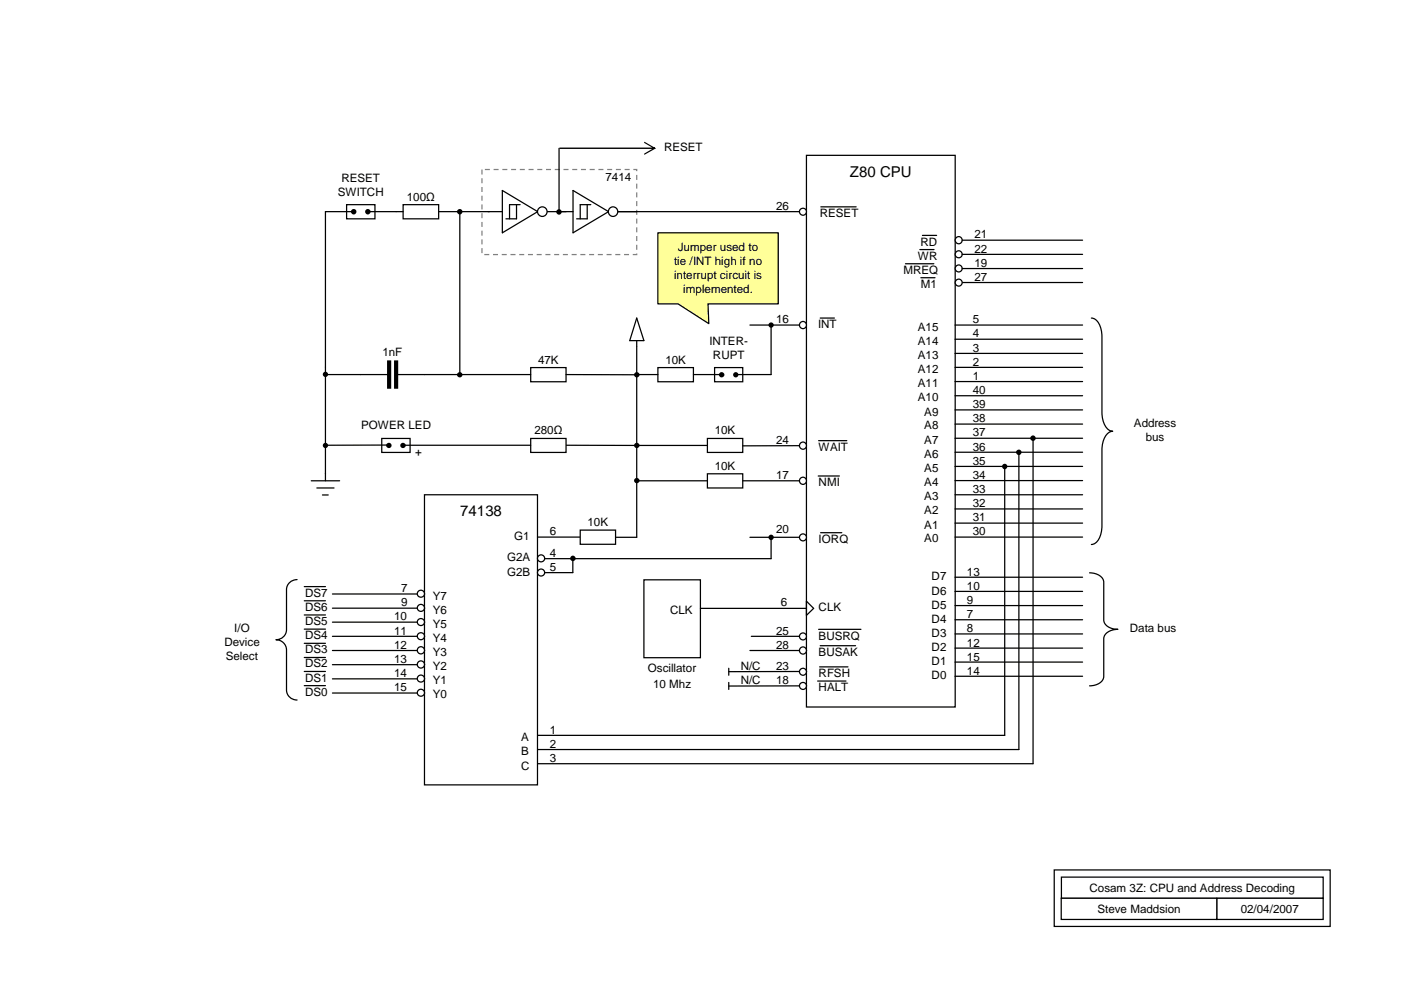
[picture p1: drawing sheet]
<svg xmlns="http://www.w3.org/2000/svg" width="297mm" height="210mm" viewBox="0 0 297 210" stroke-linecap="round" stroke-linejoin="round" font-family="sans-serif">
<path d="M223.5 184.4h58.5v12h-58.5z" fill="none" stroke="#000" stroke-width=".26"/>
<path d="M225 186h55.5v4.5h-55.5z" fill-rule="evenodd" fill="#fff"/>
<path d="M225 186h55.5v4.5h-55.5z" fill="none" stroke="#000" stroke-width=".26"/>
<path d="M258 190.5h22.5v4.4h-22.5z" fill-rule="evenodd" fill="#fff"/>
<path d="M258 190.5h22.5v4.4h-22.5z" fill="none" stroke="#000" stroke-width=".26"/>
<path d="M225 190.5h33v4.4h-33z" fill-rule="evenodd" fill="#fff"/>
<path d="M159 113.9h12M225 190.5h33v4.4h-33z" fill="none" stroke="#000" stroke-width=".26"/>
<path d="M171 32.9h31.5v117h-31.5z" fill-rule="evenodd" fill="#fff"/>
<path d="M171 32.9h31.5v117h-31.5z" fill="none" stroke="#000" stroke-width=".26"/>
<path d="M90 104.9h24v61.5h-24z" fill-rule="evenodd" fill="#fff"/>
<path d="M90 104.9h24v61.5h-24z" fill="none" stroke="#000" stroke-width=".26"/>
<path d="M112.5 78h7.5v2.9h-7.5z" fill-rule="evenodd" fill="#fff"/>
<g fill="none" stroke="#000" stroke-width=".26">
<path d="M76.5 79.4h6M84 79.4h6M112.5 77.9h7.5v3h-7.5zM202.5 77.9h27M202.5 74.9h27M202.5 71.9h27M202.5 68.9h27M202.5 89.9h27M202.5 86.9h27M202.5 83.9h27M202.5 80.9h27M202.5 98.9h27"/>
<path d="M202.5 95.9h27M202.5 92.9h27M202.5 113.9h27M202.5 110.9h27M202.5 107.9h27M202.5 104.9h27M202.5 101.9h27M202.5 137.4h27M202.5 134.4h27M202.5 131.4h27M202.5 128.4h27M202.5 125.4h27"/>
<path d="M202.5 122.4h27M202.5 143.4h27M202.5 140.4h27"/>
</g>
<circle cx="69" cy="79.4" r=".3" fill="#000"/>
<circle cx="69" cy="79.4" r=".3" fill="none" stroke="#000" stroke-width=".53"/>
<path d="M82.5 76.4v6M84 76.4v6" fill="none" stroke="#000" stroke-width=".88" stroke-linecap="butt"/>
<path d="M136.5 122.9h12v16.5h-12z" fill-rule="evenodd" fill="#fff"/>
<path d="M136.5 122.9h12v16.5h-12zM148.5 129h22.5M159 137.9h12M171 127.5l1.5 1.5-1.5 1.5zM173.9 136.9h7.5M154.5 141.7v1.5M154.5 144.7v1.5M171 145.4l-16.5 .1M171 142.4h-16.5M173.4 144.4h6M173.8 141.4h6" fill="none" stroke="#000" stroke-width=".26"/>
<circle cx="170.2" cy="145.4" r=".74" fill="#fff"/>
<circle cx="170.2" cy="145.4" r=".74" fill="none" stroke="#000" stroke-width=".26"/>
<circle cx="170.2" cy="142.4" r=".74" fill="#fff"/>
<circle cx="170.2" cy="142.4" r=".74" fill="none" stroke="#000" stroke-width=".26"/>
<circle cx="170.2" cy="137.9" r=".75" fill="#fff"/>
<g fill="none" stroke="#000" stroke-width=".26">
<path d="M173.5 100.9h4.5"/>
<circle cx="170.2" cy="137.9" r=".75"/>
</g>
<path d="M150 100.5h7.5v3h-7.5z" fill-rule="evenodd" fill="#fff"/>
<path d="M135 67.4l1.5 4.8h-3zM135 72.2v41.7M135 101.9h15M150 100.5h7.5v3h-7.5zM157.5 101.9h13.5" fill="none" stroke="#000" stroke-width=".26"/>
<path d="M150 93h7.5v3h-7.5z" fill-rule="evenodd" fill="#fff"/>
<path d="M120 94.4h30M150 93h7.5v2.9h-7.5zM171 94.5h-13.5M173.6 93.4h5.9M159.3 134.9h11.6M173.6 133.4h8.9" fill="none" stroke="#000" stroke-width=".26"/>
<circle cx="135" cy="94.5" r=".31" fill="#000"/>
<circle cx="135" cy="94.5" r=".31" fill="none" stroke="#000" stroke-width=".53"/>
<circle cx="170.2" cy="101.9" r=".75" fill="#fff"/>
<circle cx="170.2" cy="101.9" r=".75" fill="none" stroke="#000" stroke-width=".26"/>
<circle cx="170.2" cy="134.9" r=".74" fill="#fff"/>
<circle cx="170.2" cy="134.9" r=".74" fill="none" stroke="#000" stroke-width=".26"/>
<circle cx="170.2" cy="94.5" r=".75" fill="#fff"/>
<g fill="none" stroke="#000" stroke-width=".26">
<path d="M195 52.9h3M174 112.9h4.5"/>
<circle cx="170.2" cy="94.5" r=".75"/>
</g>
<circle cx="203.3" cy="53.9" r=".75" fill="#fff"/>
<g fill="none" stroke="#000" stroke-width=".26">
<path d="M192 55.9h6"/>
<circle cx="203.3" cy="53.9" r=".75"/>
</g>
<circle cx="203.3" cy="56.9" r=".74" fill="#fff"/>
<g fill="none" stroke="#000" stroke-width=".26">
<path d="M195.6 49.9h3"/>
<circle cx="203.3" cy="56.9" r=".74"/>
</g>
<circle cx="203.3" cy="50.9" r=".75" fill="#fff"/>
<g fill="none" stroke="#000" stroke-width=".26">
<path d="M115.5 118.4h48"/>
<circle cx="203.3" cy="50.9" r=".75"/>
</g>
<circle cx="170.2" cy="113.9" r=".74" fill="#fff"/>
<g fill="none" stroke="#000" stroke-width=".26">
<path d="M213 98.9v57h-99M216 95.9v63h-102M219 92.9v69h-105"/>
<circle cx="170.2" cy="113.9" r=".74"/>
</g>
<g fill="#000">
<circle cx="213" cy="98.9" r=".3"/>
<circle cx="216" cy="95.9" r=".31"/>
<circle cx="219" cy="92.9" r=".32"/>
</g>
<g fill="none" stroke="#000" stroke-width=".53">
<circle cx="213" cy="98.9" r=".3"/>
<circle cx="216" cy="95.9" r=".31"/>
<circle cx="219" cy="92.9" r=".32"/>
</g>
<circle cx="114.7" cy="118.4" r=".75" fill="#fff"/>
<circle cx="114.7" cy="118.4" r=".75" fill="none" stroke="#000" stroke-width=".26"/>
<circle cx="114.7" cy="121.4" r=".75" fill="#fff"/>
<g fill="none" stroke="#000" stroke-width=".26">
<path d="M114 113.9h10.5M121.5 118.4v3h-6"/>
<circle cx="114.7" cy="121.4" r=".75"/>
</g>
<path d="M123 112.4h7.5v3h-7.5z" fill-rule="evenodd" fill="#fff"/>
<path d="M69 44.9v57M97.7 44.9h8.8M106.5 40.4l7.5 4.5-7.5 4.5zM114 44.9h6M66 101.9h6M67.2 103.5h3.6M68.4 104.9h1.2M123 112.4h7.5v3h-7.5zM130.5 113.9h4.5" fill="none" stroke="#000" stroke-width=".26"/>
<circle cx="118.5" cy="44.9" r=".31" fill="#000"/>
<circle cx="118.5" cy="44.9" r=".31" fill="none" stroke="#000" stroke-width=".53"/>
<path d="M102.2 35.9h32.8v18.1h-32.8z" fill="none" stroke="#808080" stroke-width=".26" stroke-dasharray="1.1 .8" stroke-linecap="butt"/>
<circle cx="115" cy="44.9" r="1.02" fill="#fff"/>
<g fill="none" stroke="#000" stroke-width=".26">
<path d="M109.5 43.4v3h-2.2M110.3 43.4h-2.3v3M130.5 44.9h40.5M174 43.9h7.5"/>
<circle cx="115" cy="44.9" r="1.02"/>
</g>
<circle cx="170.2" cy="44.9" r=".74" fill="#fff"/>
<g fill="none" stroke="#000" stroke-width=".26">
<path d="M64.5 139.4h4.5M64.5 136.4h4.5M64.5 133.4h4.5M64.5 130.4h4.5M64.5 127.4h4.5M64.5 124.4h4.5M70.5 137.9h19.5M70.5 134.9h19.5M70.5 131.9h19.5M70.5 128.9h19.5M70.5 125.9h19.5M64.5 145.4h4.5"/>
<path d="M64.5 142.4h4.5M70.5 146.9h19.5M70.5 143.9h19.5M70.5 140.9h19.5"/>
<circle cx="170.2" cy="44.9" r=".74"/>
</g>
<circle cx="121.5" cy="118.4" r=".32" fill="#000"/>
<circle cx="121.5" cy="118.4" r=".32" fill="none" stroke="#000" stroke-width=".53"/>
<circle cx="89.2" cy="143.9" r=".76" fill="#fff"/>
<circle cx="89.2" cy="143.9" r=".76" fill="none" stroke="#000" stroke-width=".26"/>
<circle cx="89.2" cy="146.9" r=".75" fill="#fff"/>
<circle cx="89.2" cy="146.9" r=".75" fill="none" stroke="#000" stroke-width=".26"/>
<circle cx="89.2" cy="131.9" r=".75" fill="#fff"/>
<circle cx="89.2" cy="131.9" r=".75" fill="none" stroke="#000" stroke-width=".26"/>
<circle cx="89.2" cy="128.9" r=".75" fill="#fff"/>
<circle cx="89.2" cy="128.9" r=".75" fill="none" stroke="#000" stroke-width=".26"/>
<circle cx="89.2" cy="140.9" r=".76" fill="#fff"/>
<circle cx="89.2" cy="140.9" r=".76" fill="none" stroke="#000" stroke-width=".26"/>
<circle cx="89.2" cy="137.9" r=".76" fill="#fff"/>
<circle cx="89.2" cy="137.9" r=".76" fill="none" stroke="#000" stroke-width=".26"/>
<circle cx="89.2" cy="134.9" r=".75" fill="#fff"/>
<circle cx="89.2" cy="134.9" r=".75" fill="none" stroke="#000" stroke-width=".26"/>
<circle cx="89.2" cy="125.9" r=".76" fill="#fff"/>
<g fill="none" stroke="#000" stroke-width=".26">
<path d="M118.5 31.5v13.4h3M97.5 44.9v34.6M121.5 40.4l7.5 4.5-7.5 4.5zM129 44.9h6M63 122.9a2.18 2.18 0 0 0-2.3 2.1v8.5a2.18 2.18 0 0 1-2.2 2.1 2.21 2.21 0 0 1 2.2 2.2v8.5a2.18 2.18 0 0 0 2.3 2.1"/>
<circle cx="89.2" cy="125.9" r=".76"/>
</g>
<g fill="#000">
<circle cx="97.5" cy="79.5" r=".31"/>
<circle cx="135" cy="101.9" r=".31"/>
</g>
<g fill="none" stroke="#000" stroke-width=".53">
<circle cx="97.5" cy="79.5" r=".31"/>
<circle cx="135" cy="101.9" r=".31"/>
</g>
<path d="M118.6 31.3h20.2l.1 .2-.1 .1h-20.1zM136.6 30.1l2.5 1.4-2.5 1.3v-.2l2.1-1.3v.2l-2.1-1.2z" fill="#000"/>
<circle cx="130" cy="44.9" r="1.01" fill="#fff"/>
<g fill="none" stroke="#000" stroke-width=".26">
<path d="M124.5 43.4v3h-2.2M125.3 43.4h-2.3v3M231.4 67.4a2.64 2.64 0 0 1 2.1 2.5l.1 1.5v16a4.3 4.3 0 0 0 1.9 4h.4a2.68 2.68 0 0 0-2.1 2.5l-.2 1.5v16a4.3 4.3 0 0 1-1.7 4h-.5M231 121.5a2.75 2.75 0 0 1 3 1.9v8a2.35 2.35 0 0 0 2.3 2h.7a2.72 2.72 0 0 0-3 2v8a2.58 2.58 0 0 1-3 2"/>
<circle cx="130" cy="44.9" r="1.01"/>
</g>
<path d="M139.5 78h7.5v2.9h-7.5z" fill-rule="evenodd" fill="#fff"/>
<path d="M139.5 77.9h7.5v3h-7.5zM173.9 67.4h3" fill="none" stroke="#000" stroke-width=".26"/>
<circle cx="135" cy="79.5" r=".31" fill="#000"/>
<circle cx="135" cy="79.5" r=".31" fill="none" stroke="#000" stroke-width=".53"/>
<path d="M151.5 78h6v2.9h-6z" fill-rule="evenodd" fill="#fff"/>
<path d="M135 79.4h4.5M147 79.4h6M151.5 77.9h6v3h-6zM159 68.9h12M163.5 68.9v10.5h-7.5" fill="none" stroke="#000" stroke-width=".26"/>
<g fill="#000">
<circle cx="153" cy="79.5" r=".31"/>
<circle cx="156" cy="79.5" r=".3"/>
<circle cx="163.5" cy="68.9" r=".3"/>
</g>
<g fill="none" stroke="#000" stroke-width=".53">
<circle cx="153" cy="79.5" r=".31"/>
<circle cx="156" cy="79.5" r=".3"/>
<circle cx="163.5" cy="68.9" r=".3"/>
</g>
<path d="M139.5 49.4h25.5v15h-14.9l.2 4.2-6.5-4.2h-4.3z" fill-rule="evenodd" fill="#ff9"/>
<path d="M139.5 49.4h25.5v15h-14.9l.2 4.2-6.5-4.2h-4.3z" fill="none" stroke="#000" stroke-width=".26"/>
<circle cx="170.2" cy="68.9" r=".75" fill="#fff"/>
<circle cx="170.2" cy="68.9" r=".75" fill="none" stroke="#000" stroke-width=".26"/>
<path d="M80.9 93h6v3h-6z" fill-rule="evenodd" fill="#fff"/>
<path d="M80.9 93h6v2.9h-6z" fill="none" stroke="#000" stroke-width=".26"/>
<g fill="#000">
<circle cx="82.4" cy="94.5" r=".31"/>
<circle cx="85.4" cy="94.5" r=".31"/>
</g>
<g fill="none" stroke="#000" stroke-width=".53">
<circle cx="82.4" cy="94.5" r=".31"/>
<circle cx="85.4" cy="94.5" r=".31"/>
</g>
<path d="M112.5 93h7.5v3h-7.5z" fill-rule="evenodd" fill="#fff"/>
<path d="M120 79.4l15 .1M82.5 94.4h-13.5M85.5 94.4h27M112.5 93h7.5v2.9h-7.5z" fill="none" stroke="#000" stroke-width=".26"/>
<path d="M73.5 43.4h6v3h-6z" fill-rule="evenodd" fill="#fff"/>
<path d="M69 44.9h6M73.5 43.4h6v3h-6zM78 44.9h6M195.2 58.9h3M204 53.9h25.5M204 56.9h25.5M204 50.9h25.5M204 59.9h25.5M90 79.4h22.5" fill="none" stroke="#000" stroke-width=".26"/>
<g fill="#000">
<circle cx="75" cy="44.9" r=".31"/>
<circle cx="78" cy="44.9" r=".31"/>
<circle cx="69" cy="94.4" r=".3"/>
</g>
<g fill="none" stroke="#000" stroke-width=".53">
<circle cx="75" cy="44.9" r=".31"/>
<circle cx="78" cy="44.9" r=".31"/>
<circle cx="69" cy="94.4" r=".3"/>
</g>
<circle cx="203.3" cy="59.9" r=".74" fill="#fff"/>
<g fill="none" stroke="#000" stroke-width=".26">
<path d="M163.5 113.9v4.5"/>
<circle cx="203.3" cy="59.9" r=".74"/>
</g>
<circle cx="163.5" cy="113.9" r=".3" fill="#000"/>
<circle cx="163.5" cy="113.9" r=".3" fill="none" stroke="#000" stroke-width=".53"/>
<path d="M85.5 43.4h7.5v3h-7.5z" fill-rule="evenodd" fill="#fff"/>
<path d="M84 44.9h1.5M85.5 43.4h7.5v3h-7.5zM93 44.9h4.5M69 79.4h7.5" fill="none" stroke="#000" stroke-width=".26"/>
<circle cx="97.5" cy="44.9" r=".31" fill="#000"/>
<circle cx="97.5" cy="44.9" r=".31" fill="none" stroke="#000" stroke-width=".53"/>
<g font-size="3.2">
<text x="180.2" y="37.4">Z80 CPU</text>
<text x="97.6" y="109.4">74138</text>
</g>
<g font-size="2.5">
<text x="140.8" y="32.1">RESET</text>
<text x="71.6" y="41.5">SWITCH</text>
<text x="72.4" y="38.6">RESET</text>
<text x="128.4" y="38.4">7414</text>
<text x="86.3" y="42.5">100Ω</text>
<text x="164.5" y="44.5">26</text>
<text x="173.8" y="46">RESET</text>
<text x="143.7" y="53.2">Jumper used to</text>
<text x="195.2" y="52.1">RD</text>
<text x="206.6" y="50.5">21</text>
<text x="206.6" y="53.6">22</text>
<text x="142.9" y="56.1">tie /INT high if no</text>
<text x="142.9" y="59.1">interrupt circuit is</text>
<text x="191.6" y="58">MREQ</text>
<text x="194.6" y="55">WR</text>
<text x="206.6" y="56.6">19</text>
<text x="206.6" y="59.6">27</text>
<text x="144.9" y="62">implemented.</text>
<text x="195.2" y="61">M1</text>
<text x="164.5" y="68.5">16</text>
<text x="173.5" y="69.6">INT</text>
<text x="194.6" y="70.1">A15</text>
<text x="206.2" y="68.5">5</text>
<text x="206.2" y="71.5">4</text>
<text x="81.1" y="75.6">1nF</text>
<text x="114.1" y="77.1">47K</text>
<text x="141.1" y="77.1">10K</text>
<text x="150.4" y="73.1">INTER-</text>
<text x="151.2" y="76">RUPT</text>
<text x="194.6" y="76.1">A13</text>
<text x="194.6" y="73.1">A14</text>
<text x="206.2" y="74.5">3</text>
<text x="206.2" y="77.6">2</text>
<text x="194.6" y="82.1">A11</text>
<text x="194.6" y="79.1">A12</text>
<text x="206.2" y="80.6">1</text>
<text x="206.2" y="83.5">40</text>
<text x="194.6" y="85.1">A10</text>
<text x="196" y="88.1">A9</text>
<text x="206.2" y="86.5">39</text>
<text x="206.2" y="89.5">38</text>
<text x="76.6" y="91">POWER LED</text>
<text x="113.3" y="92.1">280Ω</text>
<text x="151.6" y="92.1">10K</text>
<text x="164.5" y="94.1">24</text>
<text x="173.6" y="95.6">WAIT</text>
<text x="196" y="94.1">A7</text>
<text x="196" y="91">A8</text>
<text x="206.2" y="92.5">37</text>
<text x="206.2" y="95.5">36</text>
<text x="240.4" y="90.6">Address</text>
<text x="242.9" y="93.6">bus</text>
<text x="88" y="96.6">+</text>
<text x="151.6" y="99.6">10K</text>
<text x="164.5" y="101.6">17</text>
<text x="196" y="100.1">A5</text>
<text x="196" y="97.1">A6</text>
<text x="206.2" y="98.6">35</text>
<text x="206.2" y="101.5">34</text>
<text x="173.6" y="103.1">NMI</text>
<text x="196" y="106.1">A3</text>
<text x="196" y="103.1">A4</text>
<text x="206.2" y="104.5">33</text>
<text x="206.2" y="107.5">32</text>
<text x="116.5" y="113.5">6</text>
<text x="124.6" y="111.5">10K</text>
<text x="164.5" y="113.1">20</text>
<text x="196" y="112.1">A1</text>
<text x="196" y="109.1">A2</text>
<text x="206.2" y="110.5">31</text>
<text x="206.2" y="113.5">30</text>
<text x="107.5" y="119">G2A</text>
<text x="109" y="114.6">G1</text>
<text x="116.5" y="118">4</text>
<text x="173.6" y="115.1">IORQ</text>
<text x="196" y="115">A0</text>
<text x="85" y="125.5">7</text>
<text x="107.5" y="122">G2B</text>
<text x="116.5" y="121">5</text>
<text x="197.5" y="123.1">D7</text>
<text x="205" y="122">13</text>
<text x="205" y="125.1">10</text>
<text x="64.7" y="129.5">DS6</text>
<text x="64.7" y="126.5">DS7</text>
<text x="83.6" y="131.5">10</text>
<text x="85" y="128.5">9</text>
<text x="91.8" y="130.1">Y6</text>
<text x="91.8" y="127.1">Y7</text>
<text x="142.1" y="130.1">CLK</text>
<text x="165.6" y="128.6">6</text>
<text x="173.6" y="129.6">CLK</text>
<text x="197.5" y="129">D5</text>
<text x="197.5" y="126.1">D6</text>
<text x="205" y="128">9</text>
<text x="205" y="131.1">7</text>
<text x="47.6" y="137">Device</text>
<text x="49.7" y="134">I/O</text>
<text x="64.7" y="135.5">DS4</text>
<text x="64.7" y="132.5">DS5</text>
<text x="83.6" y="134.5">11</text>
<text x="83.6" y="137.5">12</text>
<text x="91.8" y="136.1">Y4</text>
<text x="91.8" y="133.1">Y5</text>
<text x="164.5" y="137.5">28</text>
<text x="164.5" y="134.6">25</text>
<text x="173.6" y="135.6">BUSRQ</text>
<text x="197.5" y="135">D3</text>
<text x="197.5" y="132">D4</text>
<text x="205" y="134.1">8</text>
<text x="205" y="137.1">12</text>
<text x="239.6" y="134.1">Data bus</text>
<text x="47.9" y="140">Select</text>
<text x="64.7" y="141.5">DS2</text>
<text x="64.7" y="138.5">DS3</text>
<text x="83.6" y="140.5">13</text>
<text x="83.6" y="143.6">14</text>
<text x="91.8" y="142.1">Y2</text>
<text x="91.8" y="139.1">Y3</text>
<text x="137.4" y="142.4">Oscillator</text>
<text x="157.1" y="142.1">N/C</text>
<text x="164.5" y="142.1">23</text>
<text x="173.6" y="139.1">BUSAK</text>
<text x="173.6" y="143.6">RFSH</text>
<text x="197.5" y="144">D0</text>
<text x="197.5" y="141.1">D1</text>
<text x="197.5" y="138">D2</text>
<text x="205" y="143.1">14</text>
<text x="205" y="140.1">15</text>
<text x="64.7" y="147.5">DS0</text>
<text x="64.7" y="144.6">DS1</text>
<text x="83.6" y="146.6">15</text>
<text x="91.8" y="148">Y0</text>
<text x="91.8" y="145.1">Y1</text>
<text x="138.5" y="146">10 Mhz</text>
<text x="157.1" y="145">N/C</text>
<text x="164.5" y="145">18</text>
<text x="173.6" y="146.6">HALT</text>
<text x="116.5" y="155.6">1</text>
<text x="110.5" y="157.1">A</text>
<text x="110.5" y="160.1">B</text>
<text x="116.5" y="158.6">2</text>
<text x="116.5" y="161.6">3</text>
<text x="110.5" y="163.2">C</text>
<text x="231" y="189.1">Cosam 3Z: CPU and Address Decoding</text>
<text x="232.7" y="193.6">Steve Maddsion</text>
<text x="263.1" y="193.6">02/04/2007</text>
</g>
</svg>
